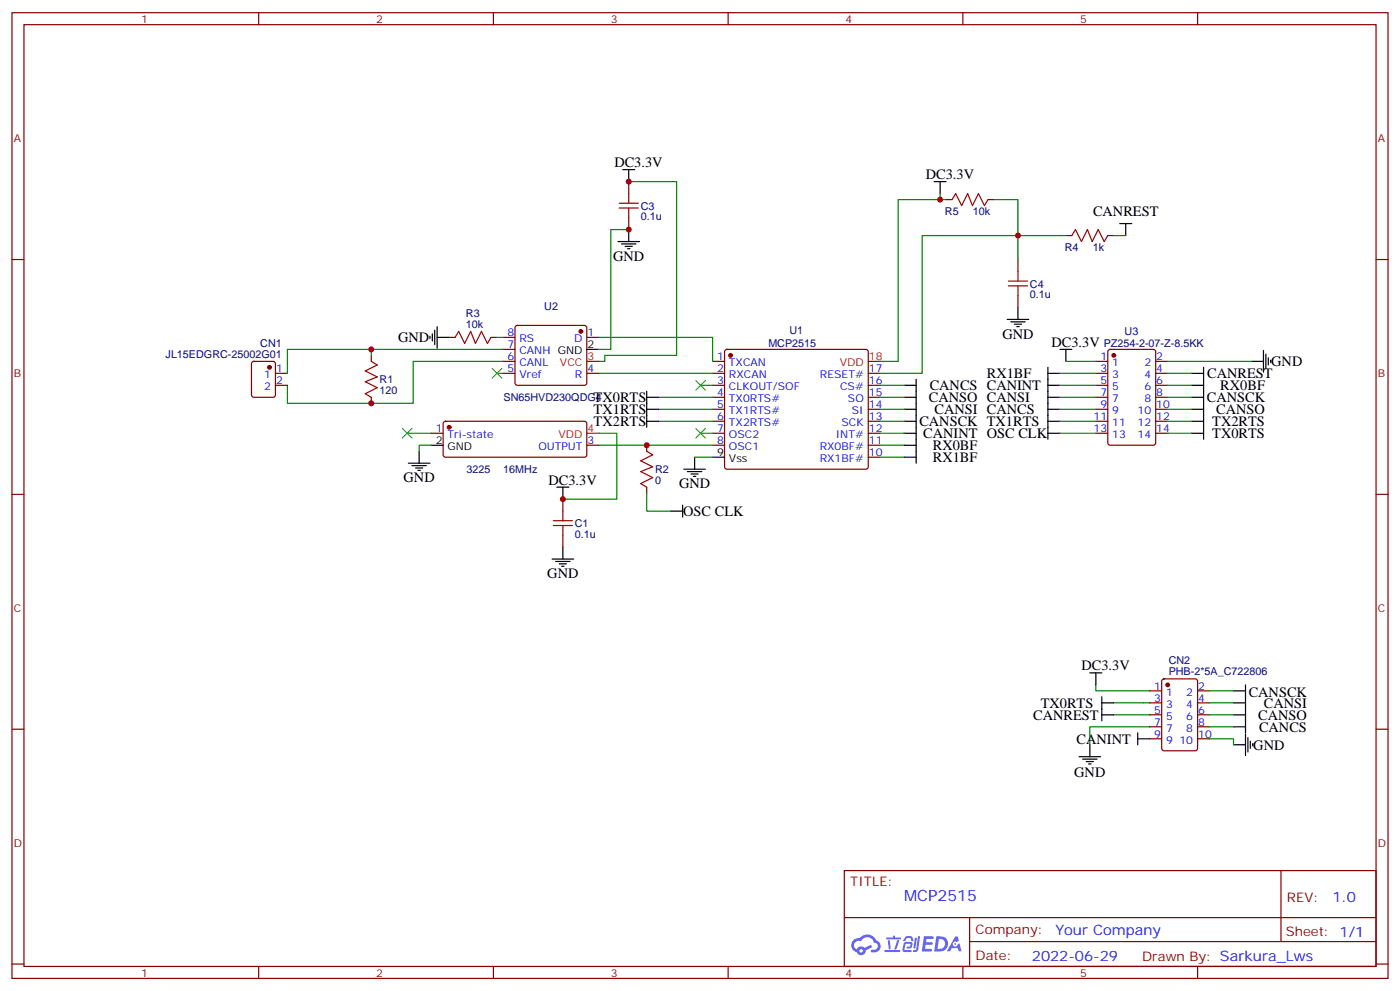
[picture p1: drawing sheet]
<svg xmlns="http://www.w3.org/2000/svg" width="412mm" height="292mm" viewBox="0 0 412 292" stroke-linecap="round" stroke-linejoin="round" font-family="sans-serif">
<g fill="none" stroke="#870000" stroke-width=".35">
<path d="M3.5 3.7h405.4v284.4h-405.4zM7.1 7.3h398.2v277.3h-398.2zM76.2 3.7v3.6M145.3 3.7v3.6M214.5 3.7v3.6M283.6 3.7v3.6M352.8 3.7v3.6M3.5 76.4h3.6M405.3 76.4h3.6M3.5 145.6h3.6M405.3 145.6h3.6M3.5 214.7h3.6"/>
<path d="M405.3 214.7h3.6M248.7 256.3h156.6v28.3h-156.6zM377.3 256.4v20.8M248.7 270.2h156.5M285.6 277.2h119.6M285.6 270.2v14.1M3.5 283.8h3.6M76.2 284.6v3.5M145.3 284.6v3.5M214.5 284.6v3.5M283.6 284.6v3.5M352.8 284.6v3.5"/>
<path d="M405.3 283.8h3.6"/>
</g>
<g fill="#5487ff">
<path d="M272.1 275.7h2.6l.3 .2-.1 .5-2 .1-.1 .9h1.6l.4 .4-.4 .4h-1.7l-.2 1.2h1.8l.3 .4-.2 .3h-2.9z"/>
<path d="M281.4 275.7h.7l.4 1.3-.7 .4a.74 .74 0 0 0-1.1 .3 .74 .74 0 0 0 .5 1 .74 .74 0 0 0 .9-.7l.5-.2 .7 2.3h-.9l-.2-.9h-1.9l-.5 .9h-.9z"/>
<path d="M269.5 276.1h.6l-.4 2.9a.31 .31 0 0 1-.3 .3 .31 .31 0 0 1-.3-.3z"/>
<path d="M270.4 275.6h.6l-.5 4a.89 .89 0 0 1-.7 .7 .89 .89 0 0 1-.9-.3l1-.5z"/>
<path d="M266.8 275.8l.6-.2 1.2 .1 .5 1.3-.6 .1-.4-.9-1 .1a.95 .95 0 0 1-1 .8l-.1-.2z"/>
<path d="M266.4 277.5l1.8-.2a1.04 1.04 0 0 1 .6 1.1 1.04 1.04 0 0 1-.8 .9h-.7a.29 .29 0 0 1-.3-.3 .29 .29 0 0 1 .3-.3h.7l.2-.8h-1.4l-.4 1.8h1.9a.29 .29 0 0 1 .3 .4 .29 .29 0 0 1-.3 .2h-2l-.4-.3 .2-2.1z"/>
<path d="M260.5 279.7h4.4a.3 .3 0 0 1 .3 .3 .3 .3 0 0 1-.3 .3h-4.3z"/>
<path d="M264.3 276.8h.6l-.5 1.7a1.02 1.02 0 0 1-.7 1.1l-.2-.3z"/>
<path d="M261.5 276.8h.6l.3 2.4-.3 .3-.3-.2z"/>
<path d="M261.1 276h1.9l.2-.5h.5l-.1 .5h1.5a.29 .29 0 0 1 .3 .3 .29 .29 0 0 1-.3 .3h-3.9z"/>
<path d="M275.8 275.7l-.6 4.4h1.4a2.27 2.27 0 0 0 2.7-2.2 2.27 2.27 0 0 0-2.7-2.2zM276.6 276.5a1.5 1.5 0 0 1 1.8 1.5 1.5 1.5 0 0 1-1.9 1.4h-.3z"/>
<path d="M251.4 276.8a2.09 2.09 0 0 0 1 3.6 1.37 1.37 0 0 0 1.5 .8 1.37 1.37 0 0 0 1.1-1.4l2-.9-.5-.7-1.8 .9a1.4 1.4 0 0 0-2.3 .4 1.32 1.32 0 0 1-.6-1.8 1.32 1.32 0 0 1 1.9-.5 2.02 2.02 0 0 1 2-1.2 2.02 2.02 0 0 1 1.8 1.6 1.09 1.09 0 0 1 1.1 1.3 1.09 1.09 0 0 1-1.6 .7 .41 .41 0 0 0-.5 .4 .41 .41 0 0 0 .4 .4 1.89 1.89 0 0 0 2.4-1.1 1.89 1.89 0 0 0-1.2-2.5 2.98 2.98 0 0 0-5-.6l-1 .2zM253.2 280a.52 .52 0 0 1 1 0 .52 .52 0 0 1-1 0z"/>
<circle cx="281.4" cy="277.9" r=".28"/>
</g>
<g fill="none" stroke="#870000" stroke-width=".35">
<path d="M185.2 53.5v3.5M278.7 58.8h1.8M291 58.8h1.8M185.2 64.1v3.5M299.9 76.4v3.5M314 69.4h1.7M326.3 69.4h1.8M132.3 99.3h1.8M144.6 99.3h1.8M148.2 99.3h3.5M151.9 96l.5-.2h19.8l.5 .2 .2 .5v16.2l-.3 .5-.4 .3h-19.8l-.5-.3-.2-.5v-16.2zM172.9 99.3h3.5"/>
<path d="M299.9 87v3.5M74.3 106.6l.5-.2h5.6l.7 .4v9.5l-.4 .6-5.9 .1-.7-.5v-9.4zM81.1 109.9h3.6M81.1 113.5h3.6M109.4 104.6v1.8M109.4 117v1.7M148.2 106.4h3.5M148.2 109.9h3.5M148.2 102.9h3.5M172.9 109.9h3.5M209.9 106.4h3.5M209.9 109.9h3.5"/>
<path d="M209.9 113.5h3.5M209.9 117h3.5M213.7 103.1l.4-.2h41l.5 .2 .2 .5v33.8l-.3 .5-.4 .2h-41l-.5-.2-.2-.5v-33.8zM255.8 109.9h3.5M255.8 113.5h3.5M255.8 117h3.5M322.8 106.4h3.5M322.8 109.9h3.5M322.8 113.5h3.5M322.8 117h3.5M326.6 103.1l.4-.2h12.7l.7 .4v27.1l-.4 .6-13 .1-.6-.5-.1-27zM340.4 106.4h3.6"/>
<path d="M340.4 109.9h3.6M340.4 113.5h3.6M340.4 117h3.6M127 127.6h3.5M130.8 124.2l.4-.2 41.2 .1 .5 .6v9.2l-.3 .5-.4 .2h-41l-.5-.2-.2-.5v-9.2zM172.9 131.1h3.5M190.5 131.1v1.8M209.9 120.5h3.5M209.9 124h3.5M209.9 127.6h3.5M209.9 131.1h3.5M255.8 120.5h3.5"/>
<path d="M255.8 124h3.5M255.8 127.6h3.5M255.8 131.1h3.5M255.8 134.6h3.5M322.8 120.5h3.5M322.8 124h3.5M322.8 127.6h3.5M340.4 120.5h3.6M340.4 124h3.6M340.4 127.6h3.6M165.8 147v3.5M165.8 157.6v3.5"/>
<path d="M190.5 143.4v1.8M338.7 203.4h3.5M338.7 217.5h3.5M338.7 206.9h3.5M338.7 214h3.5M338.7 210.5h3.5M342.4 200.1l.5-.2h9.2l.6 .4 .1 20-.5 .7-9.4 .1-.7-.5v-20zM352.8 203.4h3.5M352.8 217.5h3.5M352.8 206.9h3.5M352.8 214h3.5M352.8 210.5h3.5"/>
</g>
<g fill="#870000" stroke="#870000" stroke-width=".35">
<circle cx="215.2" cy="104.6" r=".53"/>
<circle cx="171.1" cy="97.6" r=".53"/>
<circle cx="132.3" cy="125.8" r=".53"/>
<circle cx="328.1" cy="104.6" r=".53"/>
<circle cx="79.4" cy="108.2" r=".53"/>
<circle cx="344" cy="201.6" r=".53"/>
</g>
<g fill="none" stroke="#000" stroke-width=".35">
<path d="M183.4 50h3.6M185.2 50v3.5M275.2 53.5h3.5M276.9 53.5v3.5M182 71.1h6.4M183.1 71.8h4.2M184.1 72.5h2.2M184.9 73.2h.7M185.2 67.6v3.5M329.8 65.8h3.6M331.6 65.8v3.6M126.6 99v.7"/>
<path d="M127.4 98.3v2.1M128.1 97.2v4.3M128.8 99.3h3.5M128.8 96.2v6.3M296.7 94.1h6.3M297.7 94.8h4.3M298.8 95.5h2.1M299.5 96.2h.7M299.9 90.5v3.6M172.9 102.9h3.5M190.5 117h3.5M190.5 115.2v10.6"/>
<path d="M266.3 113.5h3.6M266.3 117h3.6M269.9 111.7v24.7M308.7 108.2v21.1M308.7 109.9h3.5M308.7 113.5h3.5M308.7 117h3.5M312.2 102.9h3.5M314 102.9v3.5M351 109.9h3.5M351 113.5h3.5M351 117h3.5"/>
<path d="M354.5 108.2v21.1M368.7 106.4h3.5M372.2 103.2v6.4M372.9 104.3v4.2M373.6 105.3v2.2M374.3 106v.8M120.3 136.4h6.3M121.4 137.1h4.2M122.4 137.8h2.1M123.1 138.5h.7M123.5 132.9v3.5M127 131.1h3.5"/>
<path d="M190.5 120.5h3.5M190.5 124h3.5M201.4 138.1h6.4M202.5 138.9h4.2M203.6 139.6h2.1M204.6 134.6v3.5M209.9 134.6h3.5M266.3 134.6h3.6M266.3 131.1h3.6M266.3 127.6h3.6M266.3 120.5h3.6M266.3 124h3.6"/>
<path d="M308.7 127.6h3.5M308.7 120.5h3.5M308.7 124h3.5M351 127.6h3.5M351 120.5h3.5M351 124h3.5M164 143.4h3.6M165.8 143.4v3.6M197.6 150.5h3.5M201.1 148.7v3.6M204.3 140.3h.7M162.6 164.6h6.4"/>
<path d="M163.7 165.3h4.2M164.7 166h2.2M165.5 166.7h.7M165.8 161.1v3.5M321 198.1h3.6M322.8 198.1v3.5M321 219.3v3.5M324.6 206.9h3.5M324.6 205.2v7M324.6 210.5h3.5M335.1 217.5h3.6M335.1 215.8v3.5"/>
<path d="M363.4 206.9h3.5M363.4 210.5h3.5M363.4 214h3.5M363.4 203.4h3.5M363.4 219.3h3.5M366.9 201.6v14.2M366.9 216.1v6.4M367.6 217.2v4.2M368.3 218.2v2.1M369 218.9v.7M317.9 222.8h6.3M318.9 223.5h4.2"/>
<path d="M320 224.2h2.1M320.7 224.9h.7"/>
</g>
<path d="M172.9 106.4h3.5M255.8 106.4h3.5M172.9 127.6h3.5" fill="none" stroke="#f00" stroke-width=".35"/>
<g fill="none" stroke="#008700" stroke-width=".35">
<path d="M185.2 53.5h14.1v51.1h-21.1v1.8h-1.8M276.9 57v1.8M278.7 58.8h-14.1v47.6h-5.3M292.8 58.8h7.1v17.6M185.2 67.6h-5.3v35.3h-3.5M314 69.4h-42.4v40.5h-12.3M328.1 69.4h3.5M146.4 99.3h1.8M176.4 99.3h33.5v7.1M109.4 102.9h-24.7v7M146.4 109.9h1.8M148.2 102.9h-38.8v1.7"/>
<path d="M148.2 106.4h-26.5v12.3h-37v-5.2M176.4 109.9h33.5M194 117h15.9M206.4 113.5h3.5M259.3 117h7M259.3 113.5h7M312.2 117h10.6M312.2 113.5h10.6M312.2 109.9h10.6M314 106.4h8.8M344 106.4h24.7M344 117h7"/>
<path d="M344 113.5h7M344 109.9h7M119.9 127.6h7.1M127 131.1h-3.5v1.8M176.4 127.6h5.3v19.4h-15.9M176.4 131.1h33.5M194 124h15.9M194 120.5h15.9M204.6 134.6h5.3M206.4 127.6h3.5M259.3 134.6h7M259.3 131.1h7"/>
<path d="M259.3 127.6h7M259.3 124h7M259.3 120.5h7M312.2 127.6h10.6M312.2 124h10.6M312.2 120.5h10.6M344 127.6h7M344 124h7M344 120.5h7M190.5 145.2v5.3h7.1M322.8 201.6v1.8h15.9M328.1 206.9h10.6"/>
<path d="M328.1 210.5h10.6M338.7 214h-17.7v5.3M356.3 217.5h7.1v1.8M356.3 206.9h7.1M356.3 210.5h7.1M356.3 214h7.1M356.3 203.4h7.1"/>
</g>
<path d="M145 108.5l2.8 2.8M147.8 108.5l-2.8 2.8M205 112l2.8 2.9M207.8 112l-2.8 2.9M118.5 126.2l2.9 2.8M121.4 126.2l-2.9 2.8M205 126.2l2.8 2.8M207.8 126.2l-2.8 2.8" fill="none" stroke="#3c3" stroke-width=".35"/>
<g fill="none" stroke="#a10000" stroke-width=".35">
<path d="M182.4 59.8h5.6M185.2 57v2.8M280.5 58.8l1-1.8 1.8 3.5 1.7-3.5 1.5 3.5 1.7-3.5 1.8 3.5 1-1.7M182.4 61.2h5.6M185.2 61.2v2.9M299.9 79.9v2.9M315.7 69.4l1.1-1.8 1.8 3.5 1.7-3.5 1.4 3.5 1.8-3.5 1.8 3.5 1-1.7M134.1 99.3l1-1.7 1.8 3.5 1.7-3.5 1.5 3.5 1.7-3.5 1.8 3.5 1-1.8M297 82.8h5.7M297 84.2h5.7M299.9 84.2v2.8M109.4 106.4l1.7 1.1-3.5 1.7 3.5 1.8-3.5 1.4 3.5 1.8-3.5 1.7 1.8 1.1"/>
<path d="M190.5 132.9l1.8 1-3.6 1.8 3.6 1.7-3.6 1.5 3.6 1.7-3.6 1.8 1.8 1M163 153.3h5.6M163 154.7h5.6M165.8 150.5v2.8M165.8 154.7v2.9"/>
</g>
<g fill="#c00">
<circle cx="190.5" cy="131.1" r=".88"/>
<circle cx="185.2" cy="67.6" r=".88"/>
<circle cx="109.4" cy="102.9" r=".88"/>
<circle cx="109.4" cy="118.7" r=".88"/>
<circle cx="165.8" cy="147" r=".88"/>
<circle cx="185.2" cy="53.5" r=".88"/>
<circle cx="276.9" cy="58.8" r=".88"/>
<circle cx="299.9" cy="69.4" r=".88"/>
</g>
<text font-size="4.6" fill="#00f" x="266.3" y="265.1">MCP2515</text>
<g font-size="4.2">
<text x="181" y="49.2">DC3.3V</text>
<text x="272.7" y="52.8">DC3.3V</text>
<text x="322" y="63.7">CANREST</text>
<text x="180.6" y="76.8">GND</text>
<text x="117.3" y="100.7">GND</text>
<text x="295.3" y="99.7">GND</text>
<text x="309.7" y="102.2">DC3.3V</text>
<text x="374.5" y="107.8">GND</text>
<text x="290.7" y="111.4">RX1BF</text>
<text x="355.6" y="111.3">CANREST</text>
<text x="174.9" y="118.4">TX0RTS</text>
<text x="273.6" y="118.4">CANSO CANSI</text>
<text x="273.9" y="114.9">CANCS CANINT</text>
<text x="355.5" y="118.4">CANSCK</text>
<text x="359.5" y="114.9">RX0BF</text>
<text x="174.9" y="122">TX1RTS</text>
<text x="174.9" y="125.5">TX2RTS</text>
<text x="270.8" y="125.5">CANSCK TX1RTS</text>
<text x="275.3" y="122">CANSI CANCS</text>
<text x="357.1" y="125.5">TX2RTS</text>
<text x="358.3" y="122">CANSO</text>
<text x="272" y="129">CANINT OSC CLK</text>
<text x="357.1" y="129">TX0RTS</text>
<text x="274.8" y="132.5">RX0BF</text>
<text x="274.8" y="136.1">RX1BF</text>
<text x="118.9" y="142">GND</text>
<text x="161.6" y="142.7">DC3.3V</text>
<text x="200" y="143.8">GND</text>
<text x="201.3" y="151.9">OSC CLK</text>
<text x="161.2" y="170.3">GND</text>
<text x="318.6" y="197.4">DC3.3V</text>
<text x="306.6" y="208.4">TX0RTS</text>
<text x="367.8" y="205.1">CANSCK</text>
<text x="372.3" y="208.4">CANSI</text>
<text x="304.3" y="211.9">CANREST</text>
<text x="370.6" y="211.9">CANSO</text>
<text x="370.9" y="215.4">CANCS</text>
<text x="317.1" y="219">CANINT</text>
<text x="369.2" y="220.7">GND</text>
<text x="316.4" y="228.9">GND</text>
</g>
<g font-size="4.2" fill="#00f">
<text x="392.5" y="265.6">1.0</text>
<text x="310.9" y="275.2">Your Company</text>
<text x="304" y="283">2022-06-29</text>
</g>
<g font-size="3.9" fill="#800">
<text x="250.5" y="260.9">TITLE:</text>
<text x="379.1" y="265.6">REV:</text>
<text x="287.4" y="275.1">Company:</text>
<text x="378.7" y="275.7">Sheet: 1/1</text>
<text x="287.4" y="282.8">Date:</text>
<text x="336.4" y="282.9">Drawn By: Sarkura_Lws</text>
</g>
<g font-size="3.2" fill="#800">
<text x="41.6" y="6.7">1</text>
<text x="110.8" y="6.7">2</text>
<text x="179.9" y="6.7">3</text>
<text x="249.1" y="6.7">4</text>
<text x="318.2" y="6.7">5</text>
<text x="4.1" y="41.8">A</text>
<text x="405.9" y="41.8">A</text>
<text x="4.1" y="111">B</text>
<text x="405.9" y="111">B</text>
<text x="4.1" y="180.1">C</text>
<text x="405.9" y="180.1">C</text>
<text x="4.1" y="249.3">D</text>
<text x="405.9" y="249.3">D</text>
<text x="41.6" y="287.5">1</text>
<text x="110.8" y="287.5">2</text>
<text x="179.9" y="287.5">3</text>
<text x="249.1" y="287.5">4</text>
<text x="318.2" y="287.5">5</text>
</g>
<g font-size="3.2" fill="#000080">
<text x="188.7" y="64.8">0.1u</text>
<text x="188.7" y="61.7">C3</text>
<text x="278.4" y="63.4">R5</text>
<text x="286.6" y="63.4">10k</text>
<text x="313.6" y="74">R4</text>
<text x="321.9" y="74">1k</text>
<text x="303.4" y="87.7">0.1u</text>
<text x="303.4" y="84.7">C4</text>
<text x="137.2" y="93.4">R3</text>
<text x="160.3" y="91.4">U2</text>
<text x="137.2" y="96.5">10k</text>
<text x="232.6" y="98.3">U1</text>
<text x="331.3" y="98.6">U3</text>
<text x="48.8" y="105.3">JL15EDGRC-25002G01</text>
<text x="76.7" y="102.1">CN1</text>
<text x="226.3" y="102.2">MCP2515</text>
<text x="325.1" y="102.2">PZ254-2-07-Z-8.5KK</text>
<text x="111.8" y="112.8">R1</text>
<text x="111.8" y="116">120</text>
<text x="148.3" y="118.1">SN65HVD230QDG4</text>
<text x="137.5" y="139.3">3225</text>
<text x="148.2" y="139.3">16MHz</text>
<text x="193" y="142.5">0</text>
<text x="193" y="139.3">R2</text>
<text x="169.3" y="155.2">C1</text>
<text x="169.3" y="158.3">0.1u</text>
<text x="344.3" y="195.6">CN2</text>
<text x="344.3" y="198.8">PHB-2*5A_C722806</text>
</g>
<g font-size="3.2" fill="#00f">
<text x="149.5" y="99">8</text>
<text x="153" y="100.8">RS</text>
<text x="169.1" y="100.8">D</text>
<text x="173" y="99">1</text>
<text x="149.5" y="106">6</text>
<text x="149.5" y="102.5">7</text>
<text x="153" y="107.8">CANL</text>
<text x="153" y="104.3">CANH GND</text>
<text x="211.2" y="106">1</text>
<text x="214.7" y="107.8">TXCAN</text>
<text x="324.1" y="106">1</text>
<text x="327.6" y="107.8">1</text>
<text x="337.1" y="107.8">2</text>
<text x="340.6" y="106">2</text>
<text x="77.8" y="111.3">1</text>
<text x="81.3" y="109.6">1</text>
<text x="81.3" y="113.1">2</text>
<text x="149.5" y="109.6">5</text>
<text x="153" y="111.3">Vref</text>
<text x="169.4" y="111.3">R</text>
<text x="173" y="109.6">4</text>
<text x="211.2" y="109.6">2</text>
<text x="211.2" y="113.1">3</text>
<text x="214.7" y="111.3">RXCAN</text>
<text x="241.5" y="111.3">RESET#</text>
<text x="255.9" y="113.1">16</text>
<text x="255.9" y="109.6">17</text>
<text x="324.1" y="109.6">3</text>
<text x="324.1" y="113.1">5</text>
<text x="327.6" y="111.3">3</text>
<text x="337.1" y="111.3">4</text>
<text x="340.6" y="113.1">6</text>
<text x="340.6" y="109.6">4</text>
<text x="77.8" y="114.9">2</text>
<text x="211.2" y="116.6">4</text>
<text x="214.7" y="114.9">CLKOUT/SOF</text>
<text x="214.7" y="118.4">TX0RTS#</text>
<text x="247.5" y="114.9">CS#</text>
<text x="249.8" y="118.4">SO</text>
<text x="255.9" y="116.6">15</text>
<text x="324.1" y="116.6">7</text>
<text x="327.6" y="114.9">5</text>
<text x="327.6" y="118.4">7</text>
<text x="337.1" y="118.4">8</text>
<text x="337.1" y="114.9">6</text>
<text x="340.6" y="116.6">8</text>
<text x="211.2" y="120.2">5</text>
<text x="211.2" y="123.7">6</text>
<text x="214.7" y="121.9">TX1RTS#</text>
<text x="214.7" y="125.4">TX2RTS#</text>
<text x="247.9" y="125.4">SCK</text>
<text x="251" y="121.9">SI</text>
<text x="255.9" y="123.7">13</text>
<text x="255.9" y="120.2">14</text>
<text x="322.1" y="123.7">11</text>
<text x="324.1" y="120.2">9</text>
<text x="327.6" y="121.9">9</text>
<text x="327.6" y="125.4">11</text>
<text x="335.1" y="125.4">12</text>
<text x="335.1" y="121.9">10</text>
<text x="340.6" y="123.7">12</text>
<text x="340.6" y="120.2">10</text>
<text x="128.3" y="127.2">1</text>
<text x="131.8" y="129">Tri-state</text>
<text x="173" y="130.7">3</text>
<text x="211.2" y="127.2">7</text>
<text x="211.2" y="130.7">8</text>
<text x="214.7" y="129">OSC2</text>
<text x="246.2" y="129">INT#</text>
<text x="255.9" y="130.7">11</text>
<text x="255.9" y="127.2">12</text>
<text x="322.1" y="127.2">13</text>
<text x="327.6" y="129">13</text>
<text x="335.1" y="129">14</text>
<text x="340.6" y="127.2">14</text>
<text x="158.6" y="132.5">OUTPUT</text>
<text x="214.7" y="132.5">OSC1</text>
<text x="241.5" y="136">RX1BF#</text>
<text x="241.5" y="132.5">RX0BF#</text>
<text x="255.9" y="134.3">10</text>
<text x="340" y="203.1">1</text>
<text x="353" y="203.1">2</text>
<text x="340" y="206.6">3</text>
<text x="343.5" y="204.8">1</text>
<text x="343.5" y="208.4">3</text>
<text x="349.5" y="208.4">4</text>
<text x="349.5" y="204.8">2</text>
<text x="353" y="206.6">4</text>
<text x="340" y="210.1">5</text>
<text x="340" y="213.6">7</text>
<text x="343.5" y="211.9">5</text>
<text x="343.5" y="215.4">7</text>
<text x="349.5" y="215.4">8</text>
<text x="349.5" y="211.9">6</text>
<text x="353" y="213.6">8</text>
<text x="353" y="210.1">6</text>
<text x="340" y="217.2">9</text>
<text x="343.5" y="218.9">9</text>
<text x="347.4" y="218.9">10</text>
<text x="353" y="217.2">10</text>
</g>
<g font-size="3.2" fill="#f00">
<text x="165" y="107.8">VCC</text>
<text x="173" y="106">3</text>
<text x="247.4" y="107.8">VDD</text>
<text x="255.9" y="106">18</text>
<text x="164.5" y="129">VDD</text>
<text x="173" y="127.2">4</text>
</g>
<g font-size="3.2">
<text x="173" y="102.5">2</text>
<text x="128.3" y="130.7">2</text>
<text x="131.8" y="132.5">GND</text>
<text x="211.2" y="134.3">9</text>
<text x="214.7" y="136">Vss</text>
</g>
</svg>
